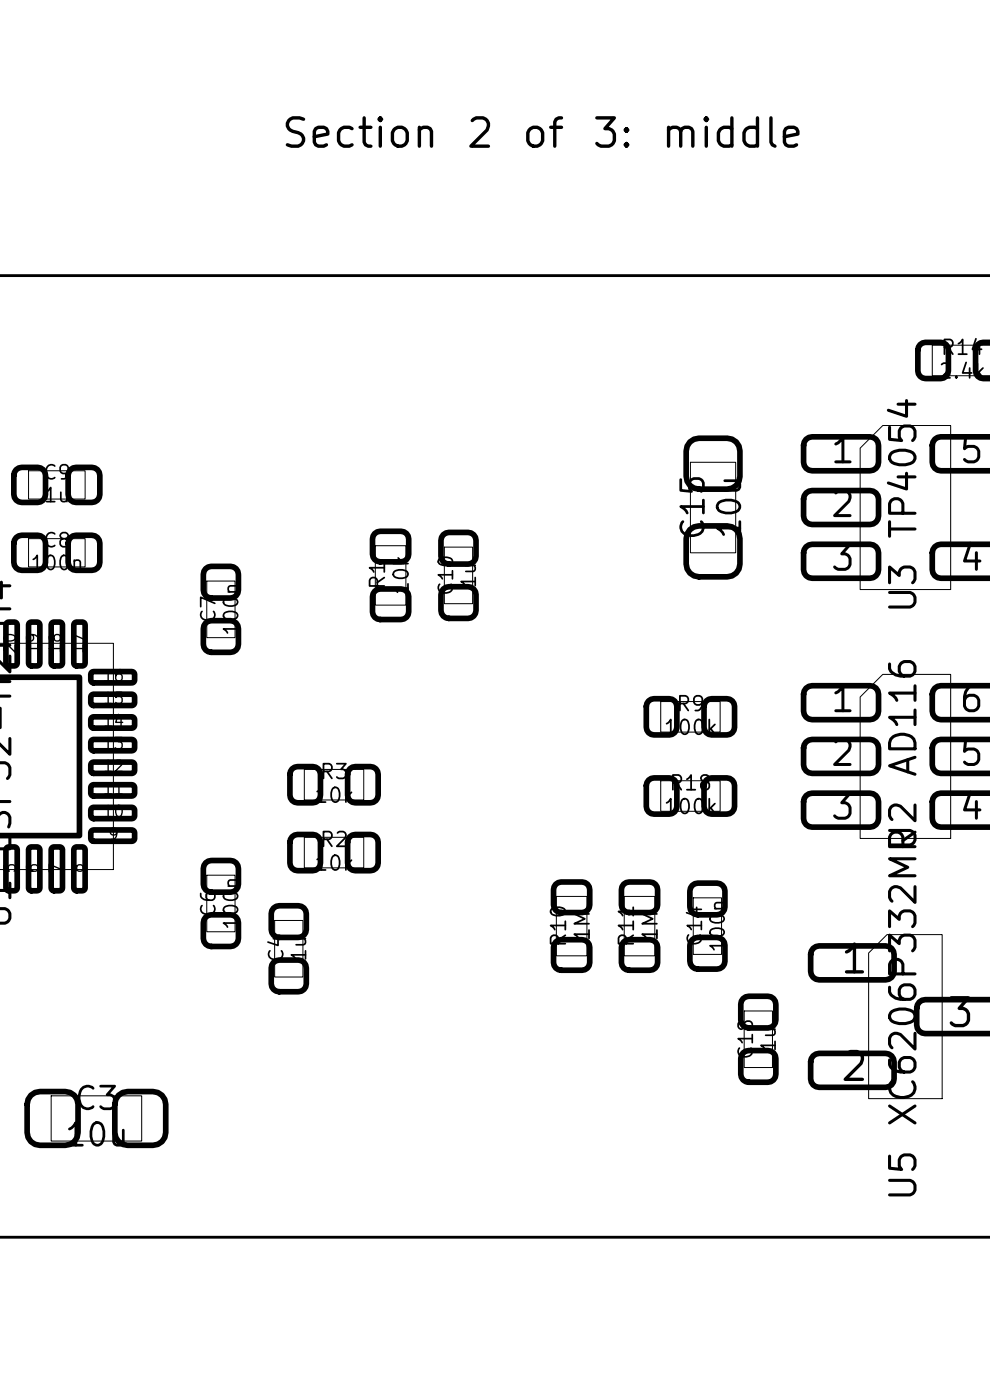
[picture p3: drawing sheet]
<svg xmlns="http://www.w3.org/2000/svg" width="210mm" height="297mm" viewBox="0 0 210 297" stroke-linecap="round" stroke-linejoin="round" font-family="sans-serif">
<g fill="none" stroke="#000" stroke-width=".21">
<path d="M210 73.2h-12.2v6.5h12.2M6.1 99.9h12v6h-12zM146.5 98.1h9.6v19.2h-9.6zM187.3 90.3h14.4v34.8h-19.2v-30zM6.1 114.3h12v6h-12zM79.6 115.8h6.5v12.6h-6.5zM94.3 116.1h6v12h-6zM-.1 136.5h24.2v48h-24.2M43.9 123.3h6v12h-6zM140.2 148.8h12.6v6.5h-12.6zM187.3 143.1h14.4v34.8h-19.2v-30zM64.6 177.6h12.6v6.5h-12.6z"/>
<path d="M64.6 163.2h12.6v6.5h-12.6zM140.2 165.6h12.6v6.5h-12.6zM43.9 185.7h6v12h-6zM58.3 195.3h6v12h-6zM118 190.2h6.5v12.6h-6.5zM132.4 190.2h6.5v12.6h-6.5zM147.1 190.5h6v12h-6zM157.9 214.5h6v12h-6zM184.3 202.2l3.9-3.9h11.7v34.8h-15.6zM10.9 232.5h19.2v9.6h-19.2z"/>
</g>
<g fill="none" stroke="#000" stroke-width="1.2">
<path d="M195.2 73.1l.5-.3 .6-.2h3.3a1.62 1.62 0 0 1 1.6 1.7v4.4a1.62 1.62 0 0 1-1.6 1.6h-3.3a1.62 1.62 0 0 1-1.6-1.6v-4.4l.1-.7zM210 72.6h-1.4a1.62 1.62 0 0 0-1.7 1.7v4.4a1.62 1.62 0 0 0 1.7 1.6h1.4M3.4 99.6l.6-.3 .6-.1h3.4a1.68 1.68 0 0 1 1.7 1.6v4.1a1.68 1.68 0 0 1-1.7 1.7h-3.4a1.68 1.68 0 0 1-1.7-1.7v-4.1l.2-.6zM14.9 99.6l.6-.3 .6-.1h3.4a1.68 1.68 0 0 1 1.7 1.6v4.1a1.68 1.68 0 0 1-1.7 1.7h-3.4a1.68 1.68 0 0 1-1.6-1.7v-4.1l.1-.6zM146.3 93.8l.9-.6 1.1-.2h6a2.7 2.7 0 0 1 2.7 2.7v5.4a2.7 2.7 0 0 1-2.7 2.7h-6a2.7 2.7 0 0 1-2.7-2.7v-5.4l.2-1.1zM171 93.2l.6-.4 .7-.1h12.3a1.8 1.8 0 0 1 1.8 1.8v3.6a1.8 1.8 0 0 1-1.8 1.8h-12.3a1.8 1.8 0 0 1-1.8-1.8v-3.6l.1-.7zM210 92.7h-10.4a1.8 1.8 0 0 0-1.8 1.8v3.6a1.8 1.8 0 0 0 1.8 1.8h10.4M3.4 114l.6-.3 .6-.1h3.4a1.68 1.68 0 0 1 1.7 1.6v4.1a1.68 1.68 0 0 1-1.7 1.7h-3.4a1.68 1.68 0 0 1-1.7-1.7v-4.1l.2-.6zM14.9 114l.6-.3 .6-.1h3.4a1.68 1.68 0 0 1 1.7 1.6v4.1a1.68 1.68 0 0 1-1.7 1.7h-3.4a1.68 1.68 0 0 1-1.6-1.7v-4.1l.1-.6zM79.5 113.2l.5-.4 .6-.1h4.5a1.62 1.62 0 0 1 1.6 1.6v3.3a1.62 1.62 0 0 1-1.6 1.6h-4.5a1.62 1.62 0 0 1-1.6-1.6v-3.3l.1-.6zM94 113.4l.6-.3 .6-.1h4.1a1.68 1.68 0 0 1 1.7 1.6v3.4a1.68 1.68 0 0 1-1.7 1.7h-4.1a1.68 1.68 0 0 1-1.7-1.7v-3.4l.2-.6zM146.3 112.4l.9-.6 1.1-.2h6a2.7 2.7 0 0 1 2.7 2.7v5.4a2.7 2.7 0 0 1-2.7 2.7h-6a2.7 2.7 0 0 1-2.7-2.7v-5.4l.2-1.1z"/>
<path d="M171 104.6l.6-.4 .7-.1h12.3a1.8 1.8 0 0 1 1.8 1.8v3.6a1.8 1.8 0 0 1-1.8 1.8h-12.3a1.8 1.8 0 0 1-1.8-1.8v-3.6l.1-.7zM171 116l.6-.4 .7-.1h12.3a1.8 1.8 0 0 1 1.8 1.8v3.6a1.8 1.8 0 0 1-1.8 1.8h-12.3a1.8 1.8 0 0 1-1.8-1.8v-3.6l.1-.7zM210 115.5h-10.4a1.8 1.8 0 0 0-1.8 1.8v3.6a1.8 1.8 0 0 0 1.8 1.8h10.4M1.4 132.1l.5-.1h1.2a.6 .6 0 0 1 .6 .6v8.1a.6 .6 0 0 1-.6 .6h-1.2a.6 .6 0 0 1-.6-.6v-8.1zM6.2 132.1l.5-.1h1.2a.6 .6 0 0 1 .6 .6v8.1a.6 .6 0 0 1-.6 .6h-1.2a.6 .6 0 0 1-.6-.6v-8.1zM11 132.1l.5-.1h1.2a.6 .6 0 0 1 .6 .6v8.1a.6 .6 0 0 1-.6 .6h-1.2a.6 .6 0 0 1-.6-.6v-8.1zM15.8 132.1l.5-.1h1.2a.6 .6 0 0 1 .6 .6v8.1a.6 .6 0 0 1-.6 .6h-1.2a.6 .6 0 0 1-.6-.6v-8.1zM43.6 132.2l.6-.4 .6-.1h4.1a1.68 1.68 0 0 1 1.7 1.7v3.3a1.68 1.68 0 0 1-1.7 1.7h-4.1a1.68 1.68 0 0 1-1.7-1.7v-3.3l.2-.7zM43.6 120.6l.6-.3 .6-.1h4.1a1.68 1.68 0 0 1 1.7 1.6v3.4a1.68 1.68 0 0 1-1.7 1.7h-4.1a1.68 1.68 0 0 1-1.7-1.7v-3.4l.2-.6zM79.5 125.4l.5-.3 .6-.1h4.5a1.62 1.62 0 0 1 1.6 1.6v3.2a1.62 1.62 0 0 1-1.6 1.6h-4.5a1.62 1.62 0 0 1-1.6-1.6v-3.2l.1-.6zM94 125l.6-.4 .6-.1h4.1a1.68 1.68 0 0 1 1.7 1.7v3.3a1.68 1.68 0 0 1-1.7 1.7h-4.1a1.68 1.68 0 0 1-1.7-1.7v-3.3l.2-.7zM-.1 143.7h17v33.6h-17"/>
<path d="M19.4 157l.5-.1h8.1a.6 .6 0 0 1 .6 .6v1.2a.6 .6 0 0 1-.6 .6h-8.1a.6 .6 0 0 1-.6-.6v-1.2zM19.4 152.2l.5-.1h8.1a.6 .6 0 0 1 .6 .6v1.2a.6 .6 0 0 1-.6 .6h-8.1a.6 .6 0 0 1-.6-.6v-1.2zM19.4 147.4l.5-.1h8.1a.6 .6 0 0 1 .6 .6v1.2a.6 .6 0 0 1-.6 .6h-8.1a.6 .6 0 0 1-.6-.6v-1.2zM19.4 142.6l.5-.1h8.1a.6 .6 0 0 1 .6 .6v1.2a.6 .6 0 0 1-.6 .6h-8.1a.6 .6 0 0 1-.6-.6v-1.2zM137.6 148.7l.5-.3 .6-.2h3.3a1.62 1.62 0 0 1 1.6 1.7v4.4a1.62 1.62 0 0 1-1.6 1.6h-3.3a1.62 1.62 0 0 1-1.6-1.6v-4.4l.1-.7zM149.8 148.7l.5-.3 .7-.2h3.2a1.62 1.62 0 0 1 1.6 1.7v4.4a1.62 1.62 0 0 1-1.6 1.6h-3.2a1.62 1.62 0 0 1-1.7-1.6v-4.4l.2-.7zM171 146l.6-.4 .7-.1h12.3a1.8 1.8 0 0 1 1.8 1.8v3.6a1.8 1.8 0 0 1-1.8 1.8h-12.3a1.8 1.8 0 0 1-1.8-1.8v-3.6l.1-.7zM171 157.4l.6-.4 .7-.1h12.3a1.8 1.8 0 0 1 1.8 1.8v3.6a1.8 1.8 0 0 1-1.8 1.8h-12.3a1.8 1.8 0 0 1-1.8-1.8v-3.6l.1-.7zM210 156.9h-10.4a1.8 1.8 0 0 0-1.8 1.8v3.6a1.8 1.8 0 0 0 1.8 1.8h10.4M210 145.5h-10.4a1.8 1.8 0 0 0-1.8 1.8v3.6a1.8 1.8 0 0 0 1.8 1.8h10.4M1.4 179.8l.5-.1h1.2a.6 .6 0 0 1 .6 .6v8.1a.6 .6 0 0 1-.6 .6h-1.2a.6 .6 0 0 1-.6-.6v-8.1zM6.2 179.8l.5-.1h1.2a.6 .6 0 0 1 .6 .6v8.1a.6 .6 0 0 1-.6 .6h-1.2a.6 .6 0 0 1-.6-.6v-8.1z"/>
<path d="M11 179.8l.5-.1h1.2a.6 .6 0 0 1 .6 .6v8.1a.6 .6 0 0 1-.6 .6h-1.2a.6 .6 0 0 1-.6-.6v-8.1zM15.8 179.8l.5-.1h1.2a.6 .6 0 0 1 .6 .6v8.1a.6 .6 0 0 1-.6 .6h-1.2a.6 .6 0 0 1-.6-.6v-8.1zM19.4 176.2l.5-.1h8.1a.6 .6 0 0 1 .6 .6v1.2a.6 .6 0 0 1-.6 .6h-8.1a.6 .6 0 0 1-.6-.6v-1.2zM19.4 171.4l.5-.1h8.1a.6 .6 0 0 1 .6 .6v1.2a.6 .6 0 0 1-.6 .6h-8.1a.6 .6 0 0 1-.6-.6v-1.2zM19.4 166.6l.5-.1h8.1a.6 .6 0 0 1 .6 .6v1.2a.6 .6 0 0 1-.6 .6h-8.1a.6 .6 0 0 1-.6-.6v-1.2zM19.4 161.8l.5-.1h8.1a.6 .6 0 0 1 .6 .6v1.2a.6 .6 0 0 1-.6 .6h-8.1a.6 .6 0 0 1-.6-.6v-1.2zM62 177.5l.5-.3 .6-.2h3.3a1.62 1.62 0 0 1 1.6 1.7v4.4a1.62 1.62 0 0 1-1.6 1.6h-3.3a1.62 1.62 0 0 1-1.6-1.6v-4.4l.1-.7zM62 163.1l.5-.3 .6-.2h3.3a1.62 1.62 0 0 1 1.6 1.7v4.4a1.62 1.62 0 0 1-1.6 1.6h-3.3a1.62 1.62 0 0 1-1.6-1.6v-4.4l.1-.7zM74.2 177.5l.5-.3 .7-.2h3.2a1.62 1.62 0 0 1 1.6 1.7v4.4a1.62 1.62 0 0 1-1.6 1.6h-3.2a1.62 1.62 0 0 1-1.7-1.6v-4.4l.2-.7zM74.2 163.1l.5-.3 .7-.2h3.2a1.62 1.62 0 0 1 1.6 1.7v4.4a1.62 1.62 0 0 1-1.6 1.6h-3.2a1.62 1.62 0 0 1-1.7-1.6v-4.4l.2-.7zM137.6 165.5l.5-.3 .6-.2h3.3a1.62 1.62 0 0 1 1.6 1.7v4.4a1.62 1.62 0 0 1-1.6 1.6h-3.3a1.62 1.62 0 0 1-1.6-1.6v-4.4l.1-.7zM149.8 165.5l.5-.3 .7-.2h3.2a1.62 1.62 0 0 1 1.6 1.7v4.4a1.62 1.62 0 0 1-1.6 1.6h-3.2a1.62 1.62 0 0 1-1.7-1.6v-4.4l.2-.7z"/>
<path d="M171 168.8l.6-.4 .7-.1h12.3a1.8 1.8 0 0 1 1.8 1.8v3.6a1.8 1.8 0 0 1-1.8 1.8h-12.3a1.8 1.8 0 0 1-1.8-1.8v-3.6l.1-.7zM210 168.3h-10.4a1.8 1.8 0 0 0-1.8 1.8v3.6a1.8 1.8 0 0 0 1.8 1.8h10.4M43.6 194.6l.6-.4 .6-.1h4.1a1.68 1.68 0 0 1 1.7 1.7v3.3a1.68 1.68 0 0 1-1.7 1.7h-4.1a1.68 1.68 0 0 1-1.7-1.7v-3.3l.2-.7zM43.6 183l.6-.3 .6-.1h4.1a1.68 1.68 0 0 1 1.7 1.6v3.4a1.68 1.68 0 0 1-1.7 1.7h-4.1a1.68 1.68 0 0 1-1.7-1.7v-3.4l.2-.6zM58 192.6l.6-.3 .6-.1h4.1a1.68 1.68 0 0 1 1.7 1.6v3.4a1.68 1.68 0 0 1-1.7 1.7h-4.1a1.68 1.68 0 0 1-1.7-1.7v-3.4l.2-.6zM117.9 199.8l.5-.3 .6-.1h4.5a1.62 1.62 0 0 1 1.6 1.6v3.2a1.62 1.62 0 0 1-1.6 1.6h-4.5a1.62 1.62 0 0 1-1.6-1.6v-3.2l.1-.6zM117.9 187.6l.5-.4 .6-.1h4.5a1.62 1.62 0 0 1 1.6 1.6v3.3a1.62 1.62 0 0 1-1.6 1.6h-4.5a1.62 1.62 0 0 1-1.6-1.6v-3.3l.1-.6zM132.3 199.8l.5-.3 .6-.1h4.5a1.62 1.62 0 0 1 1.6 1.6v3.2a1.62 1.62 0 0 1-1.6 1.6h-4.5a1.62 1.62 0 0 1-1.6-1.6v-3.2l.1-.6zM132.3 187.6l.5-.4 .6-.1h4.5a1.62 1.62 0 0 1 1.6 1.6v3.3a1.62 1.62 0 0 1-1.6 1.6h-4.5a1.62 1.62 0 0 1-1.6-1.6v-3.3l.1-.6zM146.8 199.4l.6-.4 .6-.1h4.1a1.68 1.68 0 0 1 1.7 1.7v3.3a1.68 1.68 0 0 1-1.7 1.7h-4.1a1.68 1.68 0 0 1-1.7-1.7v-3.3l.2-.7zM146.8 187.8l.6-.3 .6-.1h4.1a1.68 1.68 0 0 1 1.7 1.6v3.4a1.68 1.68 0 0 1-1.7 1.7h-4.1a1.68 1.68 0 0 1-1.7-1.7v-3.4l.2-.6zM58 204.2l.6-.4 .6-.1h4.1a1.68 1.68 0 0 1 1.7 1.7v3.3a1.68 1.68 0 0 1-1.7 1.7h-4.1a1.68 1.68 0 0 1-1.7-1.7v-3.3l.2-.7z"/>
<path d="M157.6 211.8l.6-.3 .6-.1h4.1a1.68 1.68 0 0 1 1.7 1.6v3.4a1.68 1.68 0 0 1-1.7 1.7h-4.1a1.68 1.68 0 0 1-1.7-1.7v-3.4l.2-.6zM172.5 201.2l.6-.4 .7-.1h14.1a1.8 1.8 0 0 1 1.8 1.8v3.6a1.8 1.8 0 0 1-1.8 1.8h-14.1a1.8 1.8 0 0 1-1.8-1.8v-3.6l.1-.7zM210 212.1h-13.7a1.8 1.8 0 0 0-1.8 1.8v3.6a1.8 1.8 0 0 0 1.8 1.8h13.7M6.5 232.4l.9-.6 1.1-.2h5.4a2.7 2.7 0 0 1 2.7 2.7v6a2.7 2.7 0 0 1-2.7 2.7h-5.4a2.7 2.7 0 0 1-2.7-2.7v-6l.2-1.1zM25.1 232.4l.9-.6 1.1-.2h5.4a2.7 2.7 0 0 1 2.7 2.7v6a2.7 2.7 0 0 1-2.7 2.7h-5.4a2.7 2.7 0 0 1-2.7-2.7v-6l.2-1.1zM157.6 223.4l.6-.4 .6-.1h4.1a1.68 1.68 0 0 1 1.7 1.7v3.3a1.68 1.68 0 0 1-1.7 1.7h-4.1a1.68 1.68 0 0 1-1.7-1.7v-3.3l.2-.7zM172.5 224l.6-.4 .7-.1h14.1a1.8 1.8 0 0 1 1.8 1.8v3.6a1.8 1.8 0 0 1-1.8 1.8h-14.1a1.8 1.8 0 0 1-1.8-1.8v-3.6l.1-.7z"/>
</g>
<path d="M-.1 58.5h210.1M-.1 262.5h210.1" fill="none" stroke="#000" stroke-width=".6"/>
<g font-size="6">
<text x="59.2" y="32.8">Section</text>
<text x="98.4" y="32.8">2</text>
<text x="110.2" y="32.8">of</text>
<text x="125.1" y="32.8">3:</text>
<text x="139.8" y="32.8">middle</text>
</g>
<g font-size="5.9">
<text x="177.8" y="208">1</text>
<text x="200.3" y="219.4">3</text>
<text x="177.8" y="230.8">2</text>
</g>
<g font-size="5.4">
<text x="195.7" y="114.8" transform="rotate(-90 195.7 114.8)">TP4054</text>
<text x="195.7" y="130.6" transform="rotate(-90 195.7 130.6)">U3</text>
<text x="195.7" y="165.3" transform="rotate(-90 195.7 165.3)">AD116</text>
<text x="3.7" y="181.9" transform="rotate(-90 3.7 181.9)">ESP32-H2FH4</text>
<text x="195.7" y="181.1" transform="rotate(-90 195.7 181.1)">U2</text>
<text x="3.7" y="197.7" transform="rotate(-90 3.7 197.7)">U1</text>
<text x="195.7" y="239.5" transform="rotate(-90 195.7 239.5)">XC6206P332MR</text>
<text x="195.7" y="255.3" transform="rotate(-90 195.7 255.3)">U5</text>
</g>
<g font-size="5.3">
<text x="175.7" y="99.6">1</text>
<text x="203" y="99.6">5</text>
<text x="175.7" y="111">2</text>
<text x="175.7" y="122.4">3</text>
<text x="203" y="122.4">4</text>
<text x="175.7" y="152.4">1</text>
<text x="203" y="152.4">6</text>
<text x="175.7" y="163.8">2</text>
<text x="203" y="163.8">5</text>
<text x="175.7" y="175.2">3</text>
<text x="203" y="175.2">4</text>
</g>
<g font-size="4.8">
<text x="150.7" y="115" transform="rotate(-90 150.7 115)">C15</text>
<text x="158.4" y="114.8" transform="rotate(-90 158.4 114.8)">10u</text>
<text x="15.4" y="236.7">C3</text>
<text x="13.3" y="244.4">10u</text>
</g>
<g font-size="3.1">
<text x="199.3" y="76.1">R14</text>
<text x="198.8" y="81.1">2.4k</text>
<text x="82.5" y="125.4" transform="rotate(-90 82.5 125.4)">R1</text>
<text x="87.5" y="126.6" transform="rotate(-90 87.5 126.6)">10k</text>
<text x="143.2" y="151.7">R9</text>
<text x="140.5" y="156.7">100k</text>
<text x="67.6" y="166.1">R3</text>
<text x="66.4" y="171.1">10k</text>
<text x="140.5" y="173.5">100k</text>
<text x="141.7" y="168.5">R18</text>
<text x="66.4" y="185.5">10k</text>
<text x="67.6" y="180.5">R2</text>
<text x="120.9" y="201.2" transform="rotate(-90 120.9 201.2)">R10</text>
<text x="125.9" y="200" transform="rotate(-90 125.9 200)">1M</text>
<text x="135.3" y="201.2" transform="rotate(-90 135.3 201.2)">R11</text>
<text x="140.3" y="200" transform="rotate(-90 140.3 200)">1M</text>
</g>
<g font-size="3">
<text x="8.9" y="102.5">C9</text>
<text x="9" y="107.3">1u</text>
<text x="8.9" y="116.9">C8</text>
<text x="6.2" y="121.7">100n</text>
<text x="101.7" y="125.1" transform="rotate(-90 101.7 125.1)">1u</text>
<text x="96.9" y="126.7" transform="rotate(-90 96.9 126.7)">C10</text>
<text x="46.5" y="132.4" transform="rotate(-90 46.5 132.4)">C7</text>
<text x="51.3" y="135.2" transform="rotate(-90 51.3 135.2)">100n</text>
<text x="46.5" y="194.8" transform="rotate(-90 46.5 194.8)">C6</text>
<text x="51.3" y="197.6" transform="rotate(-90 51.3 197.6)">100n</text>
<text x="149.7" y="201.1" transform="rotate(-90 149.7 201.1)">C14</text>
<text x="154.5" y="202.4" transform="rotate(-90 154.5 202.4)">100n</text>
<text x="60.9" y="204.4" transform="rotate(-90 60.9 204.4)">C4</text>
<text x="65.7" y="204.3" transform="rotate(-90 65.7 204.3)">1u</text>
<text x="160.5" y="225.1" transform="rotate(-90 160.5 225.1)">C18</text>
<text x="165.3" y="223.5" transform="rotate(-90 165.3 223.5)">1u</text>
</g>
<g font-size="2.4">
<text x="-.8" y="139" transform="rotate(-90 -.8 139)">21</text>
<text x="4" y="139" transform="rotate(-90 4 139)">20</text>
<text x="8.8" y="139" transform="rotate(-90 8.8 139)">19</text>
<text x="13.6" y="139" transform="rotate(-90 13.6 139)">18</text>
<text x="18.4" y="139" transform="rotate(-90 18.4 139)">17</text>
<text x="21.6" y="150">15</text>
<text x="21.6" y="145.2">16</text>
<text x="21.6" y="154.8">14</text>
<text x="21.6" y="159.6">13</text>
<text x="21.6" y="164.4">12</text>
<text x="21.6" y="174">10</text>
<text x="21.6" y="169.2">11</text>
<text x="22.7" y="178.8">9</text>
<text x="-.8" y="185.5" transform="rotate(-90 -.8 185.5)">4</text>
<text x="4" y="185.5" transform="rotate(-90 4 185.5)">5</text>
<text x="8.8" y="185.5" transform="rotate(-90 8.8 185.5)">6</text>
<text x="13.6" y="185.5" transform="rotate(-90 13.6 185.5)">7</text>
<text x="18.4" y="185.5" transform="rotate(-90 18.4 185.5)">8</text>
</g>
</svg>
